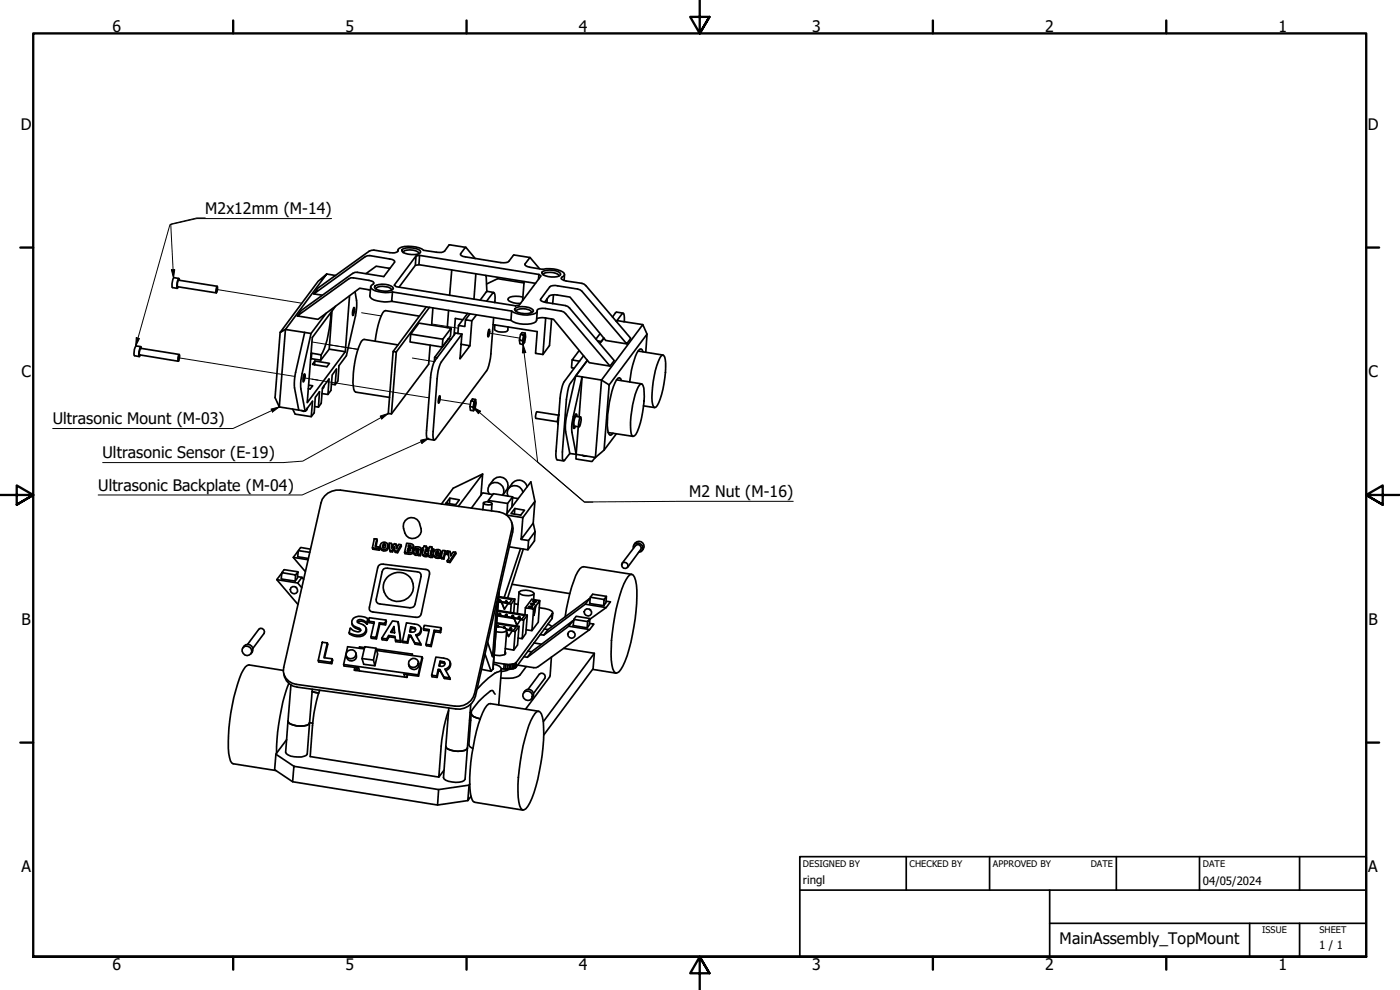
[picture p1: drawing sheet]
<svg xmlns="http://www.w3.org/2000/svg" width="420mm" height="297mm" viewBox="0 0 420 297" stroke-linecap="round" stroke-linejoin="round" font-family="sans-serif">
<!-- layer: Tweak Trail (ISO) -->
<path d="M65 86.9l25.6 4.1M105.9 93.4l.9 .2M108.5 93.8l5.9 1M129.5 97.2l8 1.3M146.4 99.9l9.6 1.6M53.7 107.4l34.8 5.6M91 113.3l4.4 .7M93.6 102.6l13.8 2.2M93.7 113.8l35.1 5.6M123.8 107.4l6.6 1.1M131.6 119.8l9.6 1.5" fill="none" stroke="#000" stroke-width=".3"/>
<!-- layer: Visible (ISO) -->
<g fill="none" stroke="#000" stroke-width=".51">
<path d="M119.4 75v.4M120.6 74.9a5.5 5.5 0 0 1 5.5 .3l.1 .4a2.75 2.75 0 0 1-2.8 .8 3.6 3.6 0 0 1-2.8-1.1zM121 75.8l.1-.3a4.3 4.3 0 0 1 4.6 .3v.3M124.8 76.8l1.1-.2 35.8 5.7 .7 .5-6.6 8.8-1.1 .1-35.8-5.7-.6-.4zM124.8 76.8l-.1 2.8-4.9 6.6M125.7 79.4l35 5.6M125.9 76.6l-.2 2.8-1 .2M139.8 74.2l-4.9-.7-1.5 1.9a2.82 2.82 0 0 1-2.4 .3l-3.9-.6a8.3 8.3 0 0 0-7.2-.6l-.4 .3-.1 .4a1.54 1.54 0 0 1-1.7 .7l-5.5-.9-1.4 .4-15.4 11.1-1.2 1.7 15.4-11.2 .6-.2 .8-.1 6.7 1.1 .7 .5v.4l-3.2 4.3-7.9-1.3h-.7l-.7 .3-15.5 11.1-1.2 1.7M159.1 77.3l-4.9-.8-1.5 1.9a3.1 3.1 0 0 1-2.4 .4l-11.3-1.9-.6-.2-.2-.6 1.6-1.9 2.8 3.4M53.7 83.6l-1.5-.3-.6 1.8 .2 1.2 1.4 .2M53.8 84.1l-.1-.5-.6 1.3v1.6l.4-.5M65.1 86a1.54 1.54 0 0 1-.3 1.8z"/>
<path d="M65.2 85.9l-11.6-1.8-.3 .6v1.3l11.6 1.9M84.1 99.7l-1.6 19.6 1.3 2.8M91.4 99.7l1.9 .4-3 14.1v2.5l1.3 6.7M91.4 99.7l-3 14.1v2.6l1.3 6.6M91.4 99.7l-5.7-.8-1.9 23.2M94.2 88.2l2.6 .4M95.4 84.4l2.6-2.2-12.3 16.7-1.6 .8zM97.9 94l-4.6 6.1M98 82.2l2.7 .5M99.3 93.8a31.7 31.7 0 0 1-2.9 12.7M99.6 93.3l-.8 11.5-2.5 3.3M100.7 91.9l-7 9.4-1.5 19.5 11.4-15.3-4.8-.7"/>
<path d="M104.9 88.8l-1.3 16.7M106.2 92.3l.2 .2v.5l-.2 1.2-.3 .5v-1.5zM106.6 87.6a15 15 0 0 1 .1 7.2l-2.8 11.9-2.2 3-.3 4.6-.8 1.1M111.1 87l-3.2-.5-12.5 9.3-6.2-1 16.1-11.4 5.4 .7 1.3 .4 .2 .6a1.08 1.08 0 0 0-.8 1.4 8 8 0 0 0 6.4 1.1M111.3 86l-.3 2.8a2.37 2.37 0 0 0 2.3 1.5 9.1 9.1 0 0 0 4.2 .1M112.5 85.9a5.1 5.1 0 0 1 5.4 .3l.1 .4a4.8 4.8 0 0 1-5.6-.3zM112.8 86.7a1.57 1.57 0 0 1 2-.8 3.3 3.3 0 0 1 2.7 .9v.3M117 80.5l-4.1-.6-3 2.2M117.8 87.6l-.3 2.8 35.9 5.7 .1-2.8M117.8 87.6l35.7 5.7M125.9 94.9l-10.2-1.7a3.3 3.3 0 0 0-1.7 2.7l-.8 3-.6 3.4M128 92.1l-10 13.4"/>
<path d="M128.9 92.2l-10 13.4M129.9 92.4l-.4 5.1M134.6 93.1l-.4 5.2M135.4 98.5l-2.5 3.3-9.6-1.5 2.4-3.3 9.7 1.5-.2 2.3-2.5 3.3-9.6-1.5 .2-2.3M135.6 81l-.7 7.6M138.9 95.9l-2.2-.3-.4 4.9M140.3 94l-2.7 3.6M141 94.2l-1.3 1.7M142.8 82.2l-.6 7.6M143 94.5l-1.4 1.8M145.8 82.7l.3 4.7M146 90.3l2.1-2.6a2.46 2.46 0 0 1 .4 2.6v.5"/>
<path d="M146.7 98.9l.2-.1v.8a1.15 1.15 0 0 1-.5 1.4zM148 97.4l13.2 2.1-.5 6.5 2.2 .3M148.1 95.3l-.9 12.1-.8 3.3-16 21.4a2.75 2.75 0 0 1-.4-2.6l1.2-15.9 .6-3.6 .7-1.4 6.1-8.3M148.1 87.7l-2.1-.2-1.9 2.6M148.5 97.5l-.1 1.3a3.2 3.2 0 0 0 3.8 .6l.3-1.3M154.5 92.6a5.1 5.1 0 0 1 5.5 .3l.1 .4a4.7 4.7 0 0 1-5.7-.4zM154.9 93.5a1.57 1.57 0 0 1 1.9-.9 3.3 3.3 0 0 1 2.7 .9v.3M156.9 89.1a6 6 0 0 0-4.3 .4l-.2 .3a3.9 3.9 0 0 0 3.8 1.2M157.2 84.9l-7.8-1.3-3.4 1.6M157.3 84.5l-.5 5.7M157.6 99.9l-.4 .6M161 95.7a3.4 3.4 0 0 1 2.5-.3l2.6 .4 10.7 13 6.3 1"/>
<path d="M161.2 93.3l-.2 2.8a2.84 2.84 0 0 1-2.7 1.2 7.9 7.9 0 0 1-4.9-1.2M161.7 82.3l-.1 1.5M161.9 80.6l-2.8-3.3-1.6 1.9a1.27 1.27 0 0 0 1.5 1l3.9 .6 .9-.2a7.4 7.4 0 0 1 5.5 1.4l.1 .4-.2 .4-.7 .6a1.27 1.27 0 0 0 1.4 .9l4.7 .7 1.3 .8 13.4 15.7-1.2 1.7-13.4-15.8-1.3-.7-6-.9a2.82 2.82 0 0 0-2.4 .3l-2.8 3.9 1.5 .7 6 1 1.2 .7 13.4 15.8-1.2 1.6-13.9-16.2-6.3-1.1a1.32 1.32 0 0 0-1.7 1.1 6.7 6.7 0 0 1-6.3 .4l-1.4-.7M162.7 81.6a5.1 5.1 0 0 1 5.4 .4l.2 .3a4.7 4.7 0 0 1-5.4 .1l-.3-.4zM163.1 82.5v-.3a4.5 4.5 0 0 1 4.6 .3v.4M163.4 90.7l1.4-1.8a3.1 3.1 0 0 1 2.4-.4l3.9 .6 10.7 13.1 6.3 1M163.8 95.4l-.9 10.9M164.2 89.6l-.1 1.2M165.5 95.7l-.6 8-2 2.6M166.1 88.4l-.2 2.7M169.4 82.4l-.1 1.7M185 96.4l1.9-2.4a2.65 2.65 0 0 1 .5 2.5"/>
<path d="M185.2 96.2l7.7 1.2M187 94l-2-.4-1.2 1.5M42.3 104l-1.5-.2-.5 1.1v1.7l1.5 .4M42.4 104.6l-.2-.5-.5 1.4 .1 1.5 .3-.5M53.7 106.4a1.79 1.79 0 0 1-.3 1.9v-.9zM53.8 106.3l-11.6-1.8-.4 1.3 .1 .7 11.6 1.9M91.3 112.2l.3 .2v.6l-.3 1.2-.3 .4v-1.5zM92.6 115.6l1.3 .1-.8 1-.6-.1M93.4 107.6l-.2 .3M93.5 106l2.9 .5-.1 1.6-2.9-.5zM93.5 106l-.2 .2M94.5 108.3l4.4 .7-.8 1-4.3-.7 .7-1-.1 1.1"/>
<path d="M97.3 115.7l-.1 .6-.4 .3M98.4 118.3l.3-4.6-1.9 2.7-.4 4.6-.8 1.2M99.4 115.2l1.2 .2 .4-4.7-1.3 1.8-.4 4.6-.9 1.2-1.8-.2M118 105.5l.9 .1-1.4 18.6-1-.1zM119.4 103.5l-10.1-1.7a2.83 2.83 0 0 0-1.7 2.5 29.3 29.3 0 0 0-1.4 12.5l.5 .9 10.2 1.5M129.1 103.6l-.4 5.7-11.2 14.9M130.4 107.2v1.3M131.8 118.9l.2-.2 .1 .8a1.42 1.42 0 0 1-.5 1.5zM132.9 101.8l-.2 2.3M134.4 101.8h.1M135.4 101.8l-.8-.2-4.2 5.6 .8 .2M137.4 100.1l.2-2.5 1.9 .4 .2-2.1 1.9 .4-.6 7.4"/>
<path d="M138.6 100.3l-.6 7.4 3-4-2.6-.4M138.6 100.3l-1.9-.4-6.5 8.9-.9 3.3-1.3 17a2.94 2.94 0 0 0 .4 2.6l1.9 .4M142.7 119.9l-.4 .5M155.9 102l.1 1.2 1 .2 .4-.7 .3-1.6-.1-1.2-.9-.1-.5 .6 1 .1-.4 1.7M156.2 100.4l-.3 1.6 .9 .2 .2 1.2M157.4 100.7a1.65 1.65 0 0 1-.3 1.9zM171.7 108l-.2 2.3 .8 .2M172.8 112.8l3.5-4.7-5 6.7a9.8 9.8 0 0 0-1.3 5l-1.2 15.8v2l.2 .5 .2 .2 1.8-2.2M173.8 105.2l-2.1 2.8 2.2 .4M174.7 113.1l-3.1 14.1v2.5l1.3 6.6-1.9-.2M174.7 113.1l-1.9-.3-2.9 13-.2 3.6 1.3 6.7M174.7 113.1l5.8 .9"/>
<path d="M174.7 113.1l-.9 12M175.1 106.7l-5.7 7.8-.7 1.4-.6 3.6-1.2 15.8a3.5 3.5 0 0 0 .3 2.7l2 .3M179.4 102.3l1.1 .2 .7-1-1.2 1.5M180.1 100.1l-1.2 1.6M180.5 114l2.3 1.5-1.5 19.6M180.5 114l12.4-16.6 1.3 2.9-11.4 15.2M180.5 114l-1.8 23.3M185 114l7.5 1.2M186.5 114.2l-.6-.9a3.5 3.5 0 0 0-1.8 2.7 34.8 34.8 0 0 0-1.6 13.7l.6 .9 .9-.6M191.5 105.3l7.5 1.2M192 115.5l.3-.3a1.91 1.91 0 0 1 1 2.3 29 29 0 0 1-2.5 12.9l-.8 .5a3.1 3.1 0 0 1-.8-3 26.8 26.8 0 0 1 2.8-12.4zM193 105.5l-.6-.8a2.73 2.73 0 0 0-1.7 2.2l-1.2 4.3-.5 3.4"/>
<path d="M194.2 100.3l-.4 5.4M198.4 106.9l.4-.4 .3 .1a10.6 10.6 0 0 1 .4 6.8l-.9 4.9a8.8 8.8 0 0 1-1.8 3.9l-.3 .1a3.3 3.3 0 0 1-.9-3 29.1 29.1 0 0 1 2.8-12.4zM83.8 122.1l5.9 .9M89.7 123l1.9 .4M91.6 123.4l2.2-3-.4 4.6M92.3 122.4l-.2 .5-.3 .4-.7 .1-.5-.2M94.4 122l1.2 .2 .3-4.7-1.3 1.7-.3 4.7-.9 1.1-4.8-.7-.8-1.6M141 122l.2 1.1 .9 .1 .5-.5 .3-1.7-.2-1.1-.9-.2-.4 .6 .9 .1-.3 1.8M141.4 120.3l-.4 1.7 1 .2 .1 1M142.5 120.6a2 2 0 0 1-.3 1.9zM167.3 126.2l.1 1.1M167.6 124.6l-6.4-1-.5 1.2 .1 .7 6.5 1"/>
<path d="M167.6 124.5l-.3 1.7h.3M167.7 124.4v.1M172 127.3h.2M172.3 125.3h.2M172.9 136.4l-.1 1.3 4.9 .8 .9-1.2M173.2 125l-.2-.8a3.2 3.2 0 0 0-1 3l.2 1.4 .5-.7M173.5 128.1l-.6 8.2 5.8 1M174.1 125.2l.2-.1 .1 .9-.6 2.1a4 4 0 0 1 .3-2.9zM174.2 125.1l-1.4-.2-.6 1.8 .1 1.2 1.5 .2M174.8 136.6l.5 .3 .6-.1M182.5 129.8l7.5 1.1M185 130.2l-3.7 4.9-2.6 2.2"/>
<path d="M193.1 121.8l3.4 .5M97.5 148.8a5.8 5.8 0 0 1 4.7-1.7l47.6 6.5a4.3 4.3 0 0 1 3.8 5.1l-11.2 49.4a5.3 5.3 0 0 1-5.8 3.8l-47.6-6.6a4.3 4.3 0 0 1-3.8-5.1l11.1-49.3 .4-1.1zM125.9 157.1a2.53 2.53 0 0 0-3.1-1.7 2.53 2.53 0 0 0-1.7 3.1 2.84 2.84 0 0 0 3.5 3 2.39 2.39 0 0 0 1.8-2.9l-.5-1.5M135 149.5l2.9 .5-1.1 1.4-2.9-.4zM135 149.5l-.1 1.6M144.3 148.6l.5-6.4-7.3 9.7M144.8 142.2l-8.8 4.3-3.5 4.7M145.1 150.8a2.47 2.47 0 0 1 2.5 .2v.2a2.5 2.5 0 0 1-2.5-.1zM145.1 150.9l-.2 2.1M146.6 150.2l1.5-2.1 5.8 1-.3 3.1M146.6 150.6v-.4l5.7 .9M146.8 145.6a3.9 3.9 0 0 1 3.1-2.5 2.5 2.5 0 0 1 2.3 1.4 2.5 2.5 0 0 1-.2 2.6l-1.1 1.5a2.43 2.43 0 0 0-1.4-3.7 2.43 2.43 0 0 0-3.1 2.4l.4 .9"/>
<path d="M146.8 148.2l-2-.3-3.3 4.5M146.8 148.2l1.1 .2M147.6 151.1l-.1 2.2M152 154.5l4.9 .8-.5 6.5 3.6-4.8 .5-6.6-3.6 4.9M153.5 156.7l.5 1.8-.1 1.1-11.2 49.3a5.3 5.3 0 0 1-5.9 3.8l-47.6-6.5a4.5 4.5 0 0 1-4-3.9M153.7 145.1a2.51 2.51 0 0 1 2.6-1 2.51 2.51 0 0 1 1.9 2M153.7 145l-1 1.5M153.9 149.1l-1.6 2-.2 3.1M153.9 149.3l1.6 .3M154.5 152.6l2.9 .5-1.1 1.4-2.9-.4zM154.5 152.6l-.1 1.7M157 147.7a2.4 2.4 0 0 0-2.6-2 2.4 2.4 0 0 0-2.2 2.3l.3 .8"/>
<path d="M160 157l.6 2.5-2 2.7M160.5 150.4l-1.2-5.8-7.4 9.8M160.6 159.5l-.2 2.8-2 2.7M83.1 173.9l6.2 1 1.3 1.4M84.5 172.3l-1.4 1.6 6.3 7.4M88 167.2l4.5 .7M88.7 172.5l.7-.9-.1 1.8-.7 1M88.7 176.1l.3 .2M89.3 173l1.3 .2 .5 .6M89.4 171.6l-4.1-.7-.7 .9-.2 1.9 4.2 .7 .1-1.9-4.1-.7M89.5 165.7l-.2-.1-1.3 1.6 3.6 4.3M89.5 165.2l3.5 .5"/>
<path d="M90.6 173.2l-1.3 1.7M93.2 164.8l-3-.5-.7 .9-.2 1.9 3.2 .5M112.3 161.7h.8l-.5 2.2 1.3 .2-.2 .5-1.9-.2zM113.1 161.7l.1 .5-.4 1.8M113.5 169.8l.9-.5h.6l12.8 1.6a1.12 1.12 0 0 1 1.1 1.4l-2.5 11.8a1.34 1.34 0 0 1-1.6 1.1l-12.8-1.6a1.07 1.07 0 0 1-1.1-1.4zM113.7 164.6l.2 .5M113.9 164.1v1l-2-.3-.1-.4M115.1 163.2l.6 .2-.1 .8-.5 .3-.3-.2zM115.2 170.7l1.1-.2 8.9 1.1a1.12 1.12 0 0 1 1.2 1.4l-1.8 8.2a1.34 1.34 0 0 1-1.6 1.2l-9-1.2a1.12 1.12 0 0 1-1.1-1.4l1.8-8.2zM115.7 163.7h-.5l-.3 .6M116.1 173.3a4.4 4.4 0 0 1 7 0 4.4 4.4 0 0 1-1.8 6.8 4.4 4.4 0 0 1-5.3-1.3 4.4 4.4 0 0 1 .1-5.5zM116.4 163.4a1.26 1.26 0 0 1-.6 1.9 1.26 1.26 0 0 1-1.7-1"/>
<path d="M117 165.1l.7 .1 .1 .4M117.5 163.1l-.7-.2 .3 2.6 .7 .1 .6-1.1M117.7 165.2l.7-1.3 .2 1.8 .7 .1 1.2-1.9-.2-.5-1.1 2M118.5 165.3l.7 .1 .1 .4M118.9 163.2l-.6-.1-.8 1.4v-1.4l.2 1.2M120.3 163.4l-.7-.1-.6 1.3-.1-1.4 .2 1.3M122 163l1.4 .2 .7 .4-.2 .6-.4 .3a.7 .7 0 0 1 .5 .6 .7 .7 0 0 1-.5 .7l-2.1-.1zM122.4 164.6l.7 .1a.5 .5 0 0 1-.2 .7 .5 .5 0 0 1-.7-.1zM122.4 164.6l.1 .7M122.6 163.6l.1 .6M122.7 164l.5 .1M123.1 164.7l.1 .4-.6-.1"/>
<path d="M123.2 163.7l-.6-.1-.1 .5 .6 .1 .2-.3M123.2 163.7l.1 .2M124 164.8a1.02 1.02 0 0 1-.2 1.2 1.02 1.02 0 0 1-1.1 .3l-1.2-.2-.1-.4M124 163.6l.1 .7-.2 .4M124.1 165.8a.83 .83 0 0 0 .5 .8 .83 .83 0 0 0 .9-.1M124.5 164.6l.2-.5 1.3 .1 .3 .3 .1 .2-.4 1.7M124.6 164.6h.9l.2 .3h-1a.67 .67 0 0 0-.4 1.1l.4 .2 .7-.2 .1 .7h.7l.3-1.4-.1-.7M124.7 164.9l-.2-.3 .2 .4M125.1 165.3h.5l-.1 .4M125.1 165.3l.1 .4h.3M125.1 165.3l-.2 .4h.6M125.2 165.7l-.2 .1"/>
<path d="M125.4 166.2l.6 .2 .2 .3M126.7 166.2a1 1 0 0 0 1.4 .8v-.8v.8M126.7 164.8h.3l-.2 1 .1 .6 1.1 .2M127.7 164.9l-.2 1.1 .6 .2M127.8 165.3l-.1-.4 .7 .1 .1 .4M128 163.9l-.7-.1-.2 .6-.3-.1 .1 .9M128 164.5v-.6l-.2 .6h.7M128.5 165.4l-.7-.1-.2 .8M128.5 164.6v.8M128.5 165.4h.1M128.5 165.3v.1M128.9 164l.7 .1-.1 .6 .7 .1-.2 .4-.6-.1-.2 .7v.5l.6 .1-.1 .4-1-.1-.2-.3 .2-1.4h-.3z"/>
<path d="M129.4 165.1l.1 .4M129.5 165.5l-.2 .9M129.5 165.5l.6 .2M129.6 164.1l.1 .6M129.7 166.8l.1 .4M129.8 166.4v.8a.92 .92 0 0 1-1.3-.8M130 166.4l.3 .7a1.57 1.57 0 0 0 1.8 .3v-.9l-.1 .6M130 165.2l.2 .3M130.2 164.8v.5M130.7 166a.91 .91 0 0 0 1.4 .5M130.8 166.5l-.1-.5 1.6 .2 .1 .5M130.9 166.5l.9 .1"/>
<path d="M131.1 165.3l.5 .1v.4l-.8-.1zM131.3 165.7l.3 .1M132.1 167.4l-.1-.3h-.4l.2 .4M132.3 166.2a1.14 1.14 0 0 0-.9-1.4 1.14 1.14 0 0 0-1.4 1 1.22 1.22 0 0 0 1.6 1.3M132.3 165.5l.1 1.2h-.2M132.4 167.2l.7 .1 .1 .5M133.4 165.9l.8 .1M133.5 165.2l-.7-.1-.4 2.1 .1 .4 .7 .2 .3-1.4h.9v-.5M133.5 166.4l-.1-.5-.3 1.4M133.6 165.5l-.1-.3v.3l.7-.2 .9 .2 .2 1.2M134.2 168.3h.7l.2 .5M134.2 166l.2-.7 .3 2.2-.5 .8 .1 .3 .8 .2 1.7-2.7-.1-.4-1.8 2.6"/>
<path d="M134.3 166.4l-.1-.4 .2 .4M135.1 165.5l.2 1.3 .7-1.2 .7 .1M149.7 178l-1.7 22.7-.6 .7M149.7 179.2l4 .7-.8 1-3.4-.5M149.7 179l4.8 .8M149.8 177.7l-1.8 23.1M153.7 175.3l17.3 2.8M154.5 179.8l-1.1 1.5M154.5 179.8l-.3 4.1M155.8 177.7l-.5 6.4M155.8 177.6a3.7 3.7 0 0 1 4.5 .5 3.7 3.7 0 0 1-4.5-.2zM156.2 164.6l-4.9 14.6"/>
<path d="M156.4 161.8l2.2 .4-.2 2.8-5.6-.9M157 164.8l-4.7 14.6M160.3 178.1l-.2 1.8M176.9 179.6l-12.4 9.3-1.2-.2M176.9 179.6h.2M176.9 179.6l-1.3 1.7M177.2 179.2l4.1 .7M182 178.9l-.1 1.9-.7 .9 .1-1.8zM182 178.9l-4.1-.6-.7 .9-.2 1.9 4.2 .6M186.7 169l4-5.2 .4-.4h.7l.7 1-.2 .5-4 5.3M188.5 173l.5-.5 .6-.2a3.6 3.6 0 0 1 1.4 3.2 59.2 59.2 0 0 1-3.4 22.9 5.9 5.9 0 0 1-2.4 3.5h-.5a5.1 5.1 0 0 1-1.2-3.9 60.8 60.8 0 0 1 3.8-22.9zM189.6 172.3l-14.5-2.3a3.5 3.5 0 0 0-2.3 2.7l-1.8 5.4-1.4 7"/>
<path d="M190.1 164.5a1.44 1.44 0 0 1 2-1.5 1.44 1.44 0 0 1 .2 2.5l-.7 .2M190.3 163.4a1.55 1.55 0 0 1 2.4-.7 1.55 1.55 0 0 1 0 2.5M72.9 194.4a1.56 1.56 0 0 1 2.4-.8 1.56 1.56 0 0 1 0 2.5M73.1 194.2a1.43 1.43 0 0 1 2.4 .8 1.43 1.43 0 0 1-2 1.5 1.43 1.43 0 0 1-.4-2.3zM74.3 193.3l3.4-4.5 .4-.3 .6 .1 .5 .4 .2 .5-.2 .5-3.3 4.5M96.7 192.7l1.5 .2-1 4.4 2.5 .4-.3 1-3.9-.5zM98.2 192.9l.2 .4-1 4M99.4 198.7l.2 .4M99.7 197.7l.1 .4-.2 1-4-.5-.1-.4M105.6 187.1a2.49 2.49 0 0 0 2.3 1.9l.4 .2M106.8 195.9a1.58 1.58 0 0 1-.9 2.3 1.58 1.58 0 0 1-2-1.5M107.3 186.7a1.95 1.95 0 0 1 2.8 .5"/>
<path d="M107.9 194.1l.1 .4M108.6 197.6l3.5 .4M109.3 194.7l-5-.7-1.2 5.4M109.4 194.3l-1.5-.2-.1 .4M109.9 188.4a1.84 1.84 0 0 1-1.8 2.6 4.9 4.9 0 0 1-3.2-.8l-.1-.3M110 186.8a1.94 1.94 0 0 0-2.7-.6v.5l.2 .2a3.2 3.2 0 0 1 2.4 1.5 2.51 2.51 0 0 1-3.7 2l-1.4-.5M110 186.8l.1 .4M110.1 187.2h.1M110.1 186.8l.1 .4M110.4 185.6l-.4 1.2M110.4 185.6a3.3 3.3 0 0 0-4.6 .3 1.41 1.41 0 0 0 .8 2.1l1.2 .5a.63 .63 0 0 1 .2 1 .63 .63 0 0 1-.9 0l-.9-.2-1.1-.8-.3 1.4M110.4 185.6l.1 .4-.3 1.2"/>
<path d="M110.6 186.4l.1 .4 1.6 .3M110.8 185.3l5 .7-.2 1.1-1.7-.2-1.1 4.3-1.5-.1 1-4.5-1.7-.2zM112.8 194.5l-.7 3.5 .4 1.8-3.3-.5-.6-1.7 .9-3.6 3.3 .5 .5 1.7-.8 3.6M112.8 191.2l.2 .5M113 194.7l10.8 1.6-.2 .3M113.1 195.2l13.6 1.9M113.9 186.9l.1 .3M114 187.2l-1 4.5-1.6-.2-.1-.4M115.6 187.1l.1 .4M115.8 186l.2 .5-.3 1-1.7-.3M116 191.7l.1 .4M116.6 190.7l.2 .4"/>
<path d="M116.8 191.1l-.7 1-1.4-.2-.1-.4M116.8 191.1l1.8 .2M117.8 186.3l1.6 .2 .8 5.8-1.5-.2-.1-1.2-2-.2-.6 1-1.4-.2zM118.2 187.9l.2 2-1.2-.2zM118.3 188.5l-.8 1.2M119.4 186.5l.9 6.2-1.6-.2v-.4M120.2 192.3l.1 .4M120.8 192.4l1.4 .2 .2 .4M122.7 190.5l.6 .1 .1 .5M122.8 191l-.1-.5-.5 2.1M123.3 188.1l-.4 1.5 .8 .1a.79 .79 0 0 0 .9-.4 .79 .79 0 0 0-.1-1M123.3 190.6l1.3 2.7"/>
<path d="M123.4 188.5l-.3 1.1M124.5 192.8l1.7 .3 .2 .4-1.8-.2-1.2-2.2-.6-.1-.4 2-1.5-.2-.1-.4 1.2-5.5 2.4 .3a1.64 1.64 0 0 1 2 1.5 1.64 1.64 0 0 1-1.6 1.8l1.4 2.6M124.6 188.8l-1.2-.3-.1-.4 1.2 .2 .2 .6M125.5 198.5a1.58 1.58 0 0 1-.9 2.3 1.58 1.58 0 0 1-2-1.5M126.3 188.3l.1 .8a1.81 1.81 0 0 1-1.4 1.8M127.1 188.6l1.7 .3-1 4.4 .2 .4 1.4 .3 1-4.5 1.8 .3M127.8 193.3l1.5 .2 .1 .5M130.3 189.1l-1 4.4M130.4 189.5l-.1-.4 1.8 .2 .1 .5M130.8 197.2l2.4 .3a1.61 1.61 0 0 1 1.6 .7 1.61 1.61 0 0 1-.1 1.9l-1.2 .7 1.5 2.6-1.8-.3-1.2-2.2-.5-.1-.4 2-1.6-.2zM132.1 189.3l.2-1 .2 .4-.3 1.1M132.1 198.4l1.2 .2a.81 .81 0 0 1 .1 .9 .81 .81 0 0 1-.7 .4l-1-.1z"/>
<path d="M132.1 198.4l-.1 1.5M132.1 198.8l1.3 .3M132.3 188.3l-5-.7-.2 1 .1 .5 1.5 .2M133.3 198.6l.2 .5M135.1 198.6l.2 .7a1.88 1.88 0 0 1-1.5 1.9M145.5 196.2l1.9 5.2M148.1 199.2a2.61 2.61 0 0 1 2.4 1.5 2.39 2.39 0 0 1-2 1.3l-2 1.5-3.4 3.4M148.1 198.7l3.2 .5-.1 1.5-.7-.1M149 188.1a5.1 5.1 0 0 1 3 .6l.1 .4a2.17 2.17 0 0 1-2.4 .6l-.9-.2M149 187.1l5.9 1-.8 1.1-2.1-.4M149 186.9l6.8 1M149.1 180.6l-1.3 16.5-1.4-4.3"/>
<path d="M149.2 187.9l.2 .2M149.2 187.9v.2M149.2 184.8l5.1 .8 .8 2 1.1-1.7 1 .1-.5 5.6-1.3-.2M149.4 183.4l8 1.2-.7 1.1-7.5-1.2M149.4 183.1l8.8 1.5M149.4 187.8h.1M149.4 187.8l-.2 .1M149.5 187.8l.2 .1-.2 .2M149.5 180.6l1.1 .2 .8 2 1.1-1.7 .9 .2-.2 2.5M149.7 188v.1M149.7 184.3v.3M149.9 180.1l.3 .3 .1-.2-.1 .3-.5-.2 .3-.2-.3 .3"/>
<path d="M150 180.1h.1M150 184.1l-.2 .2h.4M150 184.1h.1M150.1 184.1l.1 .6M150.1 180.1l.2 .1M151.3 199.2l.5 .1-.1 1.5-.5-.1M151.3 188.1h.1M151.3 188.1l-.2 .2M151.4 188.1l.2 .2-.3 .1M151.6 195.6l.1 .6-.3 .3a5.2 5.2 0 0 1-3.1 0M151.6 188.3v.2M151.6 180.7l.3-.3-.3 .2 .5 .2"/>
<path d="M151.7 184.6l-.1 .3M151.8 199.3l.5 .1v1.4h-.6M151.9 184.4l-.2 .2h.4l-.1-.2M151.9 184.4h.1M152 180.4l.1 .3 .1-.2v.3M152 189.7l.6 1.3 1.1-1.7 .9 .2-.4 5.6-2.6-.5M152 189.5l.7 1.5M152 180.4l.2 .1M152.1 189l1.6 .3M152.1 189.1l-.6 7.2M152.2 184.6l-.1 .4M152.3 199.4h.5v1.4h-.5"/>
<path d="M152.5 181.1l-1.9-.3 .8 2M152.8 199.4l.6-.1-.2 1.5h-.4M153 188.5l.3 .2 .2-.1M153 188.6v.4M153.2 188.4h.1M153.2 188.4l-.2 .1M153.4 199.3l.4-.1-.1 1.5-.5 .1M153.4 188.4l.1 .6M153.6 184.8v.4M153.8 199.2h.4l-.1 1.4-.4 .1M153.9 184.7l-.2 .2 .4-.1M153.9 184.7h.1"/>
<path d="M153.9 184.7l.2 .1M154.1 184.9v.4M154.2 199.2l.4-.1-.2 1.4-.3 .1M154.3 185.6l1.9 .3M154.3 185.5l.8 2.1M154.4 181.2l1.1 .1M154.6 199.1l.2-.2-.1 1.5-.3 .1M154.8 198.9l.1-.2v1.5l-.2 .2M154.9 198.7l10.9-14.6-.1 1.5-10.8 14.6M155.6 185.2l-.1 .3M155.8 187.9l-.5 5.6-1.1 1.6M155.8 185h.1"/>
<path d="M155.8 187.9l-1.2 1.6M155.8 185l-.2 .2M155.9 185l.1 .3-.4-.1M156.1 185.2l-.1 .4M157.2 197l1 .2 12.5-9.3 6.3 1-16.1 11.4-5.6-.7M157.5 184.5l.2-2.1 2.4 .3-.5 6.5-1.7-.2M158.2 184.6l-.4 5.5-1.1 1.5M158.2 184.6l-1 1.4M158.4 195.4l1.1 .2M158.6 182l.8-.1 .4 .3-.7 .1zM159 182.3h.4M159.3 181.2l.7-.1 .5 .2a.86 .86 0 0 1-1.2-.1z"/>
<path d="M159.6 181.5h.4M159.9 180.3l.8-.1 .3 .3a.81 .81 0 0 1-1.1-.2zM160.2 192.9l2.3 .4M160.3 180.6h.4M160.7 181.8l-.4 2.7M160.8 181.8l-.7 .9 .2 1.9 .5-2.8 1.2-1.6-.5 6.5-1.9 2.5M161.9 182.4l1.7 .2a2.44 2.44 0 0 1 2.3 1.3M162 180.2l-2.4-.4-1.9 2.6M164.4 187.2l1.3 .8M164.5 188.9l-1.3 1.6M165.5 197.2l-.6 6-7.2 9.6M165.8 184.1l.1-.2-.2 1.7"/>
<path d="M169.2 194.5l9.2 1.5-.4 4.6-14.8 19.9M170.7 187.9l1.3-1.7-12.5 9.4-1.3 1.6M172 189.5l.2 .2M172 186.2l.1 .1M176.3 186.5l-4.1-.6-.2 1.8 4.2 .7M176.9 187.1l1.3 .1-1.2 1.7M176.9 182.8l.3 .2M177 185.6l-.1 1.8-.7 1 .1-1.9zM177 185.6l-4.1-.7-.7 1M178.4 196l-15.3 20.5M181.9 180.4l1.3 .2-1.3 1.7-4.9 3.5M181.9 182.3l-6.3-1-12.4 9.2-1.1-.1"/>
<path d="M85 201.2l-10.3-1.7a3.4 3.4 0 0 0-2.2 2.5 58.1 58.1 0 0 0-3.9 24l.6 2.3 .3 .6 .5 .3 12.8 2M86.4 216.4a2.71 2.71 0 0 0 2.6 1.4 5.7 5.7 0 0 0 3.7-.5l.2-.4M86.4 216.4l-.7 9.3a2.86 2.86 0 0 0 2.6 1.4 4.1 4.1 0 0 0 3.9-.9l.7-9.3M86.7 205a64 64 0 0 0-3.7 21M87.3 205.5l-.9 10.9M92.9 216.8l1 .2M93.7 207.5l1.9 .4M93.7 206.8l-.8 10.1M95.9 207.1l-1.3 4.9a87.9 87.9 0 0 0-1.5 15l38.6 6.2M106.5 200.3l-.2 .8 15.9 2.1 .1-.8-.2 .8M106.9 200.3l-.2 .9M107.5 200.4l-.6 .8"/>
<path d="M107.9 201.3l-.3-.9-4.3-.6-.2-.4 22.4 3.1 .1 .4M125.5 202.5l1.2-5.4 .1 .4-1.2 5.4-4.4-.6 .3 .8M129.5 202.6l.2 .5 1.5 .1 .4-2 .5 .1 1.2 2.3 1.8 .2-.1-.4M131.1 202.8l.1 .4M131.5 200.8l.1 .4M132 200.9l.1 .4M133.2 203.1l.1 .5M134.6 213.2l-1.4 5a87.9 87.9 0 0 0-1.5 15l1.5-2.1M134.7 212.5l-.9 11.5M140.9 216.1h.4M141.3 211.3l-1 13.2M141.4 214.1a2.91 2.91 0 0 0 2.7 1.6"/>
<path d="M141.5 213.2l-.8 10.2 .5 .8 .7 .4M144.5 200.8l2.9 .6M148 200.4l.1 .2-.3 .3M148.6 208.3l-.6-1-.5-.1a20.8 20.8 0 0 0-6.4 6.7M150.5 200.8l-.8 10.7M152.7 200.8l-.6 .4-1.7 .3M157.2 207.8a1.57 1.57 0 0 1 2.4-.6 1.57 1.57 0 0 1 0 2.5M157.9 200l-1.8 2.5a7.3 7.3 0 0 1-5.8 .9M158.5 206.8l3.4-4.5 .5-.3h.5l.5 .4 .2 .6-.1 .5-3.4 4.5M160.5 214.1l.6-.6 .6-.1 .4 .3a7.7 7.7 0 0 1 1 4.5 59 59 0 0 1-4.1 22.7l-1.2 1.8-1 .3a5.1 5.1 0 0 1-1.3-3.9 60.8 60.8 0 0 1 3.8-22.9zM161.7 213.4l-14.5-2.3a3.4 3.4 0 0 0-2.4 2.8 62.5 62.5 0 0 0-3.8 21.4M177.9 200.8l7 1.2"/>
<path d="M82.8 226.3l5.4 3.6M83 226l-.2 .3-.4 4.6 5.4 3.7M86 221.9l-3 4.1M88.2 229.9l43.4 7-.3 4.6-43.5-6.9zM133.8 224a2.71 2.71 0 0 0 2.6 1.3 4.3 4.3 0 0 0 3.9-.8M133.8 224l-.7 9.3a2.54 2.54 0 0 0 2.5 1.3 4.1 4.1 0 0 0 4-.8l.7-9.3M140.8 235.6l-9.2 1.3M141 235.3l-.2 .3-.4 4.6 1-1.3M141 235.3l.4 3.6M141.4 238.9l.6 1.6 .4 .2 14.6 2.4M140.4 240.2l-9.1 1.3"/>
<circle cx="88.2" cy="177.1" r="1.11"/>
<circle cx="115.2" cy="163.8" r="1.19"/>
<circle cx="187.5" cy="169.6" r=".95"/>
<circle cx="105.4" cy="196.3" r="1.43"/>
<circle cx="124.1" cy="199" r="1.42"/>
<circle cx="171.5" cy="190.4" r="1.11"/>
<circle cx="176.4" cy="183.8" r="1.1"/>
<circle cx="158.4" cy="208.7" r="1.44"/>
</g>
<g fill="#000">
<circle cx="123.5" cy="164.5" r=".25"/>
<circle cx="125.7" cy="164.9" r=".25"/>
</g>
<!-- layer: Border (ISO) -->
<g fill="none" stroke="#000" stroke-width=".7">
<path d="M70 6.1v3.9M140 6.1v3.9M210 0v10l-2.9-4.9h5.8l-2.9 4.9 2.9-4.9M280 6.1v3.9M350 6.1v3.9M6.1 74.3h3.9M410 74.3h3.9M0 148.5h10l-5-2.8v5.7l5-2.9-5 2.9M420 148.5h-10l5-2.8v5.7l-5-2.9 5 2.9M6.1 222.8h3.9M410 222.8h3.9M10 287.1v-277.1h400v277.1h-400h400"/>
<path d="M70 287.1v3.8M140 287.1v3.8M212.9 292l-2.9-4.9 2.9 4.9h-5.8l2.9-4.9v9.9M280 287.1v3.8M350 287.1v3.8"/>
</g>
<!-- layer: Title (ISO) -->
<path d="M240 257h170v30.1h-170zM272 257v10.1M297 257v10.1M335 257v10.1M360 257v10.1M390 257v10.1M240 267.1h170M315 277h95M315 267.1v20M375 277v10.1M390 277v10.1" fill="none" stroke="#000" stroke-width=".51"/>
<!-- layer: Symbol (ISO) -->
<g fill="none" stroke="#000" stroke-width=".3">
<path d="M61.6 65.4h-2.5l-7.9 1.8 .9 16.2M99.5 65.6h-40.4l-8.1 1.8-10.3 36.5M51.4 80.9h1.1l-.4 2.5zM40.9 101.3l.9 .3-1.1 2.3zM157 103.4l.8 2.4-1 .1zM157 103.4l4.4 35.2 14.1 12.1h2.4M81.3 122.7l2.5-.6-2 1.5zM83.8 122.1l-13.9 6.5h-54.1M114.1 124.8l2.4-.7-1.9 1.6zM116.5 124.1l-25.6 14.3-5.9 .4h-54.2M126.2 132.1l2.5-.6-2.1 1.5zM128.7 131.5l-38 17h-61.2"/>
<path d="M142 122.2l2.2 1.2-.6 .7zM142 122.2l33.3 28.4 62.8-.2"/>
</g>
<path d="M51.4 80.9h1.1l-.4 2.5zM40.9 101.3l.9 .3-1.1 2.3zM157 103.4l.8 2.4-1 .1zM81.3 122.7l2.5-.6-2 1.5zM114.1 124.8l2.4-.7-1.9 1.6zM126.2 132.1l2.5-.6-2.1 1.5zM142 122.2l2.2 1.2-.6 .7z" fill="#000"/>
<g font-size="4.8">
<text x="33.7" y="9.6">6</text>
<text x="103.7" y="9.6">5</text>
<text x="173.7" y="9.6">4</text>
<text x="243.7" y="9.6">3</text>
<text x="313.7" y="9.6">2</text>
<text x="383.7" y="9.6">1</text>
<text x="6.2" y="38.9">D</text>
<text x="410.5" y="38.9">D</text>
<text x="61.6" y="64.3">M2x12mm (M-14)</text>
<text x="6.4" y="113.1">C</text>
<text x="410.7" y="113.1">C</text>
<text x="15.8" y="127.3">Ultrasonic Mount (M-03)</text>
<text x="30.8" y="137.5">Ultrasonic Sensor (E-19)</text>
<text x="29.5" y="147.2">Ultrasonic Backplate (M-04)</text>
<text x="206.8" y="149.1">M2 Nut (M-16)</text>
<text x="6.4" y="187.4">B</text>
<text x="410.7" y="187.4">B</text>
<text x="6.4" y="261.7">A</text>
<text x="410.7" y="261.7">A</text>
<text x="318" y="283.4">MainAssembly_TopMount</text>
<text x="33.7" y="290.9">6</text>
<text x="103.7" y="290.9">5</text>
<text x="173.7" y="290.9">4</text>
<text x="243.7" y="290.9">3</text>
<text x="313.7" y="290.9">2</text>
<text x="383.7" y="290.9">1</text>
</g>
<g font-size="3.4">
<text x="241" y="265.4">ringl</text>
<text x="361" y="265.5">04/05/2024</text>
<text x="395.9" y="284.6">1 / 1</text>
</g>
<g font-size="2.7">
<text x="241" y="260.1">DESIGNED BY</text>
<text x="273" y="260.1">CHECKED BY</text>
<text x="298" y="260.1">APPROVED BY</text>
<text x="327.3" y="260">DATE</text>
<text x="361" y="260">DATE</text>
<text x="378.8" y="280.1">ISSUE</text>
<text x="396" y="280.1">SHEET</text>
</g>
</svg>
